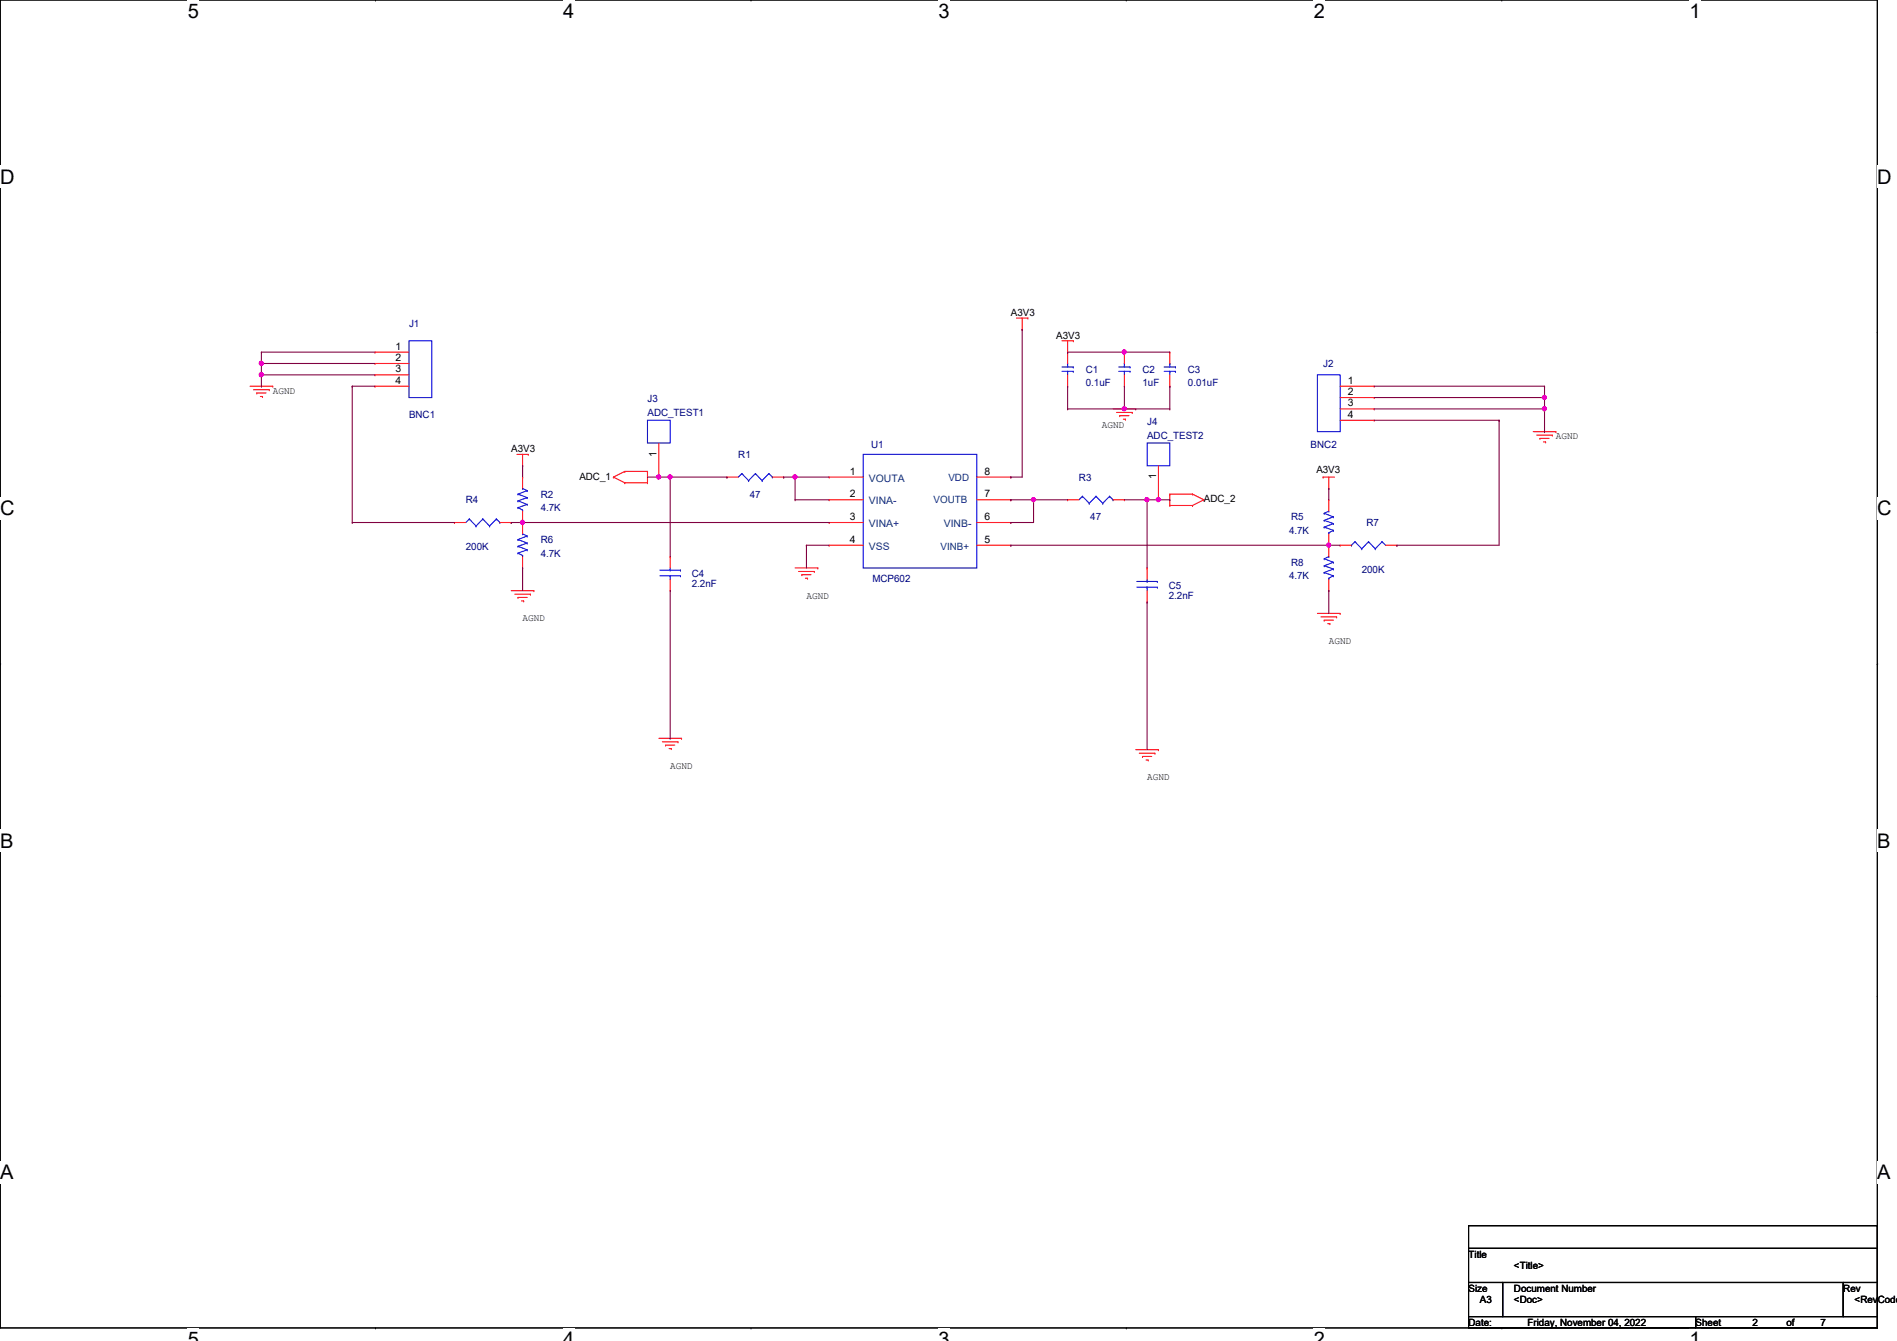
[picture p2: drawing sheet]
<svg xmlns="http://www.w3.org/2000/svg" width="297mm" height="210mm" viewBox="0 0 297 210" stroke-linecap="round" stroke-linejoin="round" font-family="sans-serif">
<path d="M0 0h294v207.9h-294z" fill="none" stroke="#000" stroke-width=".17"/>
<g fill="#fff">
<path d="M29.4 0h1.8v3.5h-1.8z"/>
<path d="M29.4 207.9h1.8v2h-1.8z"/>
</g>
<path d="M58.8 0h.1M58.8 207.9h.1" fill="none" stroke="#000" stroke-width=".17"/>
<g fill="#fff">
<path d="M88.2 0h1.7v3.5h-1.7z"/>
<path d="M88.2 207.9h1.7v2h-1.7z"/>
</g>
<path d="M117.6 0h.1M117.6 207.9h.1" fill="none" stroke="#000" stroke-width=".17"/>
<g fill="#fff">
<path d="M147 0h1.7v3.5h-1.7z"/>
<path d="M147 207.9h1.7v2h-1.7z"/>
</g>
<path d="M176.4 0h.1M176.4 207.9h.1" fill="none" stroke="#000" stroke-width=".17"/>
<g fill="#fff">
<path d="M205.7 0h1.8v3.5h-1.8z"/>
<path d="M205.7 207.9h1.8v2h-1.8z"/>
</g>
<path d="M235.2 0h.1M235.2 207.9h.1" fill="none" stroke="#000" stroke-width=".17"/>
<g fill="#fff">
<path d="M264.5 0h1.8v3.5h-1.8z"/>
<path d="M264.5 207.9h1.8v2h-1.8z"/>
<path d="M0 26h2.3v3.4h-2.3z"/>
<path d="M294 26h2.2v3.4h-2.2z"/>
<path d="M0 77.9h2.3v3.5h-2.3z"/>
<path d="M294 77.9h2.2v3.5h-2.2z"/>
</g>
<path d="M0 51.9h.1M294 51.9h.1" fill="none" stroke="#000" stroke-width=".17"/>
<g fill="#fff">
<path d="M0 129.9h2.1v3.4h-2.1z"/>
<path d="M294 129.9h2v3.4h-2z"/>
</g>
<path d="M0 103.9h.1M294 103.9h.1" fill="none" stroke="#000" stroke-width=".17"/>
<path d="M0 103.9h.1M294 103.9h.1" fill="none" stroke="#000" stroke-width=".16"/>
<g fill="#fff">
<path d="M0 181.8h2.1v3.5h-2.1z"/>
<path d="M294 181.8h2v3.5h-2z"/>
</g>
<path d="M0 155.9h.1M294 155.9h.1M230 191.9h64v3.5h-64zM230 195.4h64v5.3h-64zM230 200.7h5.3v5.4h-5.3zM230 206.1h35.5v1.8h-35.5zM235.3 200.7h53.3v5.4h-53.3zM265.5 206.1h28.5v1.8h-28.5zM288.6 200.7h5.4v5.4h-5.4z" fill="none" stroke="#000" stroke-width=".17"/>
<g fill="none" stroke="#f00" stroke-width=".17">
<path d="M58.7 55.1h.1M58.7 56.9h.1M58.7 58.7h.1M58.7 55.1h5.3M58.7 56.9h5.3M58.7 58.7h5.3M159.2 49.8h1.7M160.1 51.6h.1M160.1 49.8v1.8M160.9 49.8h.1M166.3 53.3h1.8M167.2 55.1h.1"/>
<path d="M167.2 53.3v3.6M167.2 58.7v1.8M168.1 53.3h.1M176.1 55.1h.1M176.1 55.1v1.8M176.1 58.7v1.8M183.2 55.1h.1M183.2 55.1v1.8M183.2 58.7v1.8M39.2 60.5h3.5M39.7 61h2.5M40.2 61.5h.1"/>
<path d="M40.2 61.5h1.5M40.8 62.1h.3M41.1 62.1h.1M42.2 61h.1M42.7 60.5h.1M58.7 60.5h.1M58.7 60.5h5.3M80.9 71.1h1.8M81.8 72.9h.1M81.8 74.7h.1M81.8 71.1v1.8M81.8 74.7v1.8"/>
<path d="M82.7 71.1h.1M96.1 74.7h.1M96.1 74.7l1.7 .9M97.8 73.8h.1M97.8 75.6h.1M97.8 73.8l-1.7 .9M97.8 73.8h3.6M97.8 75.6h3.6M101.4 73.8h.1M101.4 75.6h.1M101.4 73.8v1.8M103.2 74.7h.1"/>
<path d="M103.2 69.3v5.4M113.8 74.7h.1M113.8 74.7h1.8M120.9 74.7h1.8M122.7 74.7h.1M129.8 74.7h.1M129.8 78.2h.1M129.8 74.7h5.4M129.8 78.2h5.4M152.9 74.7h5.4M152.9 78.2h5.4M158.3 74.7h.1"/>
<path d="M158.3 78.2h.1M167.2 78.2h.1M167.2 60.5h.1M167.2 78.2h1.7M174.3 64h3.5M174.3 78.2h1.8M174.8 64.6h2.5M175.3 65.1h.1M175.3 65.1h1.5M175.9 65.6h.3M176.1 78.2h.1M176.1 60.5h.1"/>
<path d="M176.2 65.6h.1M177.3 64.6h.1M177.8 64h.1M181.4 78.2h.1M181.4 72.9v5.3M183.2 79.1h.1M183.2 77.3h.1M183.2 60.5h.1M183.2 79.1h3.5M183.2 77.3v1.8M183.2 77.3h3.5M186.7 79.1h.1"/>
<path d="M186.7 77.3h.1M186.7 77.3l1.8 .9M188.5 78.2h.1M188.5 78.2l-1.8 .9M207.2 74.7h.1M207.2 74.7h1.8M208.1 76.5h.1M208.1 78.2h.1M208.1 74.7v1.8M208.1 78.2v1.8M209.8 64h5.4M209.8 60.5h5.4"/>
<path d="M209.8 62.2h5.4M209.8 65.8h5.4M215.2 60.5h.1M215.2 62.2h.1M215.2 64h.1M215.2 65.8h.1M240.1 67.6h3.5M240.6 68.1h2.5M241.1 68.6h.1M241.1 68.6h1.5M241.7 69.2h.3M242 69.2h.1"/>
<path d="M243.1 68.1h.1M243.6 67.6h.1M71.2 81.8h.1M71.2 81.8h1.7M78.3 81.8h1.7M80 81.8h.1M80 92.5h3.6M80.6 93h2.5M81.1 93.5h.1M81.1 93.5h1.4M81.7 94.1h.3M81.8 81.8h.1"/>
<path d="M81.8 88.9h.1M81.8 80v3.6M81.8 87.1v1.8M82 94.1h.1M83.1 93h.1M83.6 92.5h.1M104.9 87.1h.1M104.9 92.5h.1M104.9 87.1v1.8M104.9 90.7v1.8M124.5 88.9h3.6M125 89.5h2.5"/>
<path d="M125.6 90h.1M125.6 90h1.4M126.1 90.5h.3M126.4 90.5h.1M127.5 89.5h.1M128.1 88.9h.1M129.8 81.8h.1M129.8 85.3h.1M129.8 81.8h5.4M129.8 85.3h5.4M152.9 81.8h5.4M152.9 85.3h5.4"/>
<path d="M158.3 81.8h.1M158.3 85.3h.1M179.6 88.9h.1M179.6 94.2h.1M179.6 88.9v1.8M179.6 92.5v1.7M206.3 96h3.5M206.8 96.6h2.5M207.3 97.1h.1M207.3 97.1h1.5M207.9 97.6h.3M208.1 85.3h.1"/>
<path d="M208.1 92.5h.1M208.1 83.6v3.5M208.1 90.7v1.8M208.2 97.6h.1M209.3 96.6h.1M209.8 96h.1M209.8 85.3h.1M209.8 85.3h1.8M217 85.3h1.7M218.7 85.3h.1M103.2 115.6h3.5M103.7 116.1h2.5"/>
<path d="M104.2 116.6h.1M104.2 116.6h1.5M104.8 117.2h.3M105.1 117.2h.1M106.2 116.1h.1M106.7 115.6h.1M177.8 117.3h3.6M178.4 117.9h2.4M178.9 118.4h.1M178.9 118.4h1.4M179.4 119h.4M179.8 119h.1"/>
<path d="M180.8 117.9h.1M181.4 117.3h.1"/>
</g>
<g fill="none" stroke="#00f" stroke-width=".17">
<path d="M64 53.3h3.6v8.9h-3.6zM166.3 58.1h1.8M166.3 57.4h1.8M167.2 56.9h.1M167.2 58.1h.1M167.2 56.9v.5M167.2 58.1v.6M168.1 58.1h.1M168.1 57.4h.1M175.2 58.1h1.7M175.2 57.4h1.7M176.1 56.9h.1"/>
<path d="M176.1 58.1h.1M176.1 56.9v.5M176.1 58.1v.6M176.9 58.1h.1M176.9 57.4h.1M182.3 58.1h1.8M182.3 57.4h1.8M183.2 56.9h.1M183.2 58.1h.1M183.2 56.9v.5M183.2 58.1v.6M184.1 58.1h.1"/>
<path d="M184.1 57.4h.1M206.3 58.7h3.5v8.9h-3.5zM81.1 79.5h.1M81.1 78.4h.1M81.1 77.3h.1M81.1 79.5l.7 .3M81.1 78.4l1.4 .6M81.1 77.3l1.4 .6M81.8 76.5h.1M81.8 79.8h.1M81.8 76.5l.7 .3M81.8 79.8v.2"/>
<path d="M82.5 79h.1M82.5 77.9h.1M82.5 76.8h.1M82.5 79l-1.4 .5M82.5 77.9l-1.4 .5M82.5 76.8l-1.4 .5M101.4 65.8h3.5v3.5h-3.5zM116.2 74.1h.1M116.2 74.1l-.6 .6M116.2 74.1l1 1.1M117.2 75.2h.1M118.3 74.1h.1"/>
<path d="M118.3 74.1l-1.1 1.1M118.3 74.1l1 1.1M119.3 75.2h.1M120.4 74.1h.1M120.4 74.1l-1.1 1.1M120.4 74.1l.5 .6M120.9 74.7h.1M135.2 71.1h17.7v17.8h-17.7zM169.5 77.7h.1M169.5 77.7l-.6 .5M169.5 77.7l1.1 1.1M170.6 78.8h.1"/>
<path d="M171.6 77.7h.1M171.6 77.7l-1 1.1M171.6 77.7l1.1 1.1M172.7 78.8h.1M173.7 77.7h.1M173.7 77.7l-1 1.1M173.7 77.7l.6 .5M174.3 78.2h.1M179.6 69.3h3.6v3.6h-3.6zM73.5 81.2h.1M73.5 81.2l-.6 .6M73.5 81.2l1 1.1"/>
<path d="M74.5 82.3h.1M75.6 81.2h.1M75.6 81.2l-1.1 1.1M75.6 81.2l1.1 1.1M76.7 82.3h.1M77.7 81.2h.1M77.7 81.2l-1 1.1M77.7 81.2l.6 .6M78.3 81.8h.1M81.1 86.6h.1M81.1 85.5h.1M81.1 84.5h.1"/>
<path d="M81.1 86.6l.7 .4M81.1 85.5l1.4 .6M81.1 84.5l1.4 .5M81.8 83.6h.1M81.8 87h.1M81.8 87v.1M81.8 83.6l.7 .3M82.5 86.1h.1M82.5 85h.1M82.5 83.9h.1M82.5 86.1l-1.4 .5M82.5 85l-1.4 .5"/>
<path d="M82.5 83.9l-1.4 .6M103.3 90.1h3.2M103.3 89.2h3.2M104.9 89.2h.1M104.9 90.1h.1M104.9 88.9v.3M104.9 90.1v.6M106.5 90.1h.1M106.5 89.2h.1M178 91.9h3.2M178 91h3.2M179.6 91h.1"/>
<path d="M179.6 91.9h.1M179.6 90.7v.3M179.6 91.9v.6M181.2 91.9h.1M181.2 91h.1M207.3 89.6h.1M207.3 88.6h.1M207.3 87.5h.1M207.3 82.5h.1M207.3 81.4h.1M207.3 80.3h.1M207.3 89.6l1.5 .5"/>
<path d="M207.3 88.6l1.5 .5M207.3 87.5l1.5 .5M207.3 82.5l1.5 .5M207.3 81.4l1.5 .6M207.3 80.3l1.5 .6M208.1 87.1h.1M208.1 90.5h.1M208.1 80h.1M208.1 83.4h.1M208.1 87.1l-.8 .4M208.1 83.4v.2M208.1 90.5v.2"/>
<path d="M208.1 80l-.8 .3M208.8 90.1h.1M208.8 89.1h.1M208.8 88h.1M208.8 83h.1M208.8 82h.1M208.8 80.9h.1M208.8 90.1l-.7 .4M208.8 89.1l-1.5 .5M208.8 88l-1.5 .6M208.8 83l-.7 .4M208.8 82l-1.5 .5"/>
<path d="M208.8 80.9l-1.5 .5M211.6 85.3h.1M212.2 84.8h.1M212.2 84.8l1 1.1M212.2 84.8l-.6 .5M213.2 85.9h.1M214.3 84.8h.1M214.3 84.8l1 1.1M214.3 84.8l-1.1 1.1M215.3 85.9h.1M216.4 84.8h.1M216.4 84.8l.6 .5"/>
<path d="M216.4 84.8l-1.1 1.1"/>
</g>
<g fill="none" stroke="#800040" stroke-width=".17">
<path d="M160.1 51.6h.1M160.1 51.6v23.1h-1.8M55.2 60.5h.1M55.2 60.5v21.3M81.8 72.9h.1M81.8 72.9v1.8M158.3 74.7h.1M55.2 81.8h.1M55.2 81.8h16M80 81.8h.1M80 81.8h49.8M81.8 81.8h.1"/>
<path d="M126.3 85.3h.1M126.3 85.3h3.5M126.3 85.3v3.6"/>
</g>
<circle cx="81.8" cy="81.8" r=".32" fill="#f0f"/>
<circle cx="81.8" cy="81.8" r=".32" fill="none" stroke="#f0f" stroke-width=".17"/>
<path d="M124.5 74.7h.1M124.5 74.7h5.3M124.5 74.7v3.5M81.8 88.9h.1M81.8 88.9v3.6" fill="none" stroke="#800040" stroke-width=".17"/>
<circle cx="124.5" cy="74.6" r=".32" fill="#f0f"/>
<circle cx="124.5" cy="74.6" r=".32" fill="none" stroke="#f0f" stroke-width=".17"/>
<path d="M124.5 78.2h.1M124.5 78.2h5.3M208.1 76.5h.1M208.1 76.5v1.7M234.7 65.8h.1M234.7 65.8v19.5h-16M158.3 85.3h.1M158.3 85.3h51.5M208.1 85.3h.1M218.7 85.3h.1" fill="none" stroke="#800040" stroke-width=".17"/>
<circle cx="208" cy="85.3" r=".32" fill="#f0f"/>
<circle cx="208" cy="85.3" r=".32" fill="none" stroke="#f0f" stroke-width=".17"/>
<path d="M101.4 74.7h1.8M103.2 74.7h.1M158.3 78.2h.1M158.3 78.2h3.5M161.8 78.2h.1M161.8 78.2v3.6h-3.5M158.3 81.8h.1M208.1 92.5h.1M208.1 92.5v3.5" fill="none" stroke="#800040" stroke-width=".17"/>
<circle cx="103.1" cy="74.6" r=".32" fill="#f0f"/>
<circle cx="103.1" cy="74.6" r=".32" fill="none" stroke="#f0f" stroke-width=".17"/>
<path d="M103.2 74.7h1.7M104.9 74.7h.1M122.7 74.7h.1M122.7 74.7h1.8M176.1 78.2h3.5M179.6 78.2h.1M179.6 78.2v10.7M104.9 92.5v23.1M104.9 115.6h.1" fill="none" stroke="#800040" stroke-width=".17"/>
<circle cx="179.6" cy="78.2" r=".32" fill="#f0f"/>
<circle cx="179.6" cy="78.2" r=".32" fill="none" stroke="#f0f" stroke-width=".17"/>
<path d="M161.8 78.2h.1M161.8 78.2h5.4M179.6 78.2h1.8M181.4 78.2h.1M179.6 94.2h.1M179.6 94.2v23.1" fill="none" stroke="#800040" stroke-width=".17"/>
<circle cx="161.8" cy="78.2" r=".32" fill="#f0f"/>
<circle cx="161.8" cy="78.2" r=".32" fill="none" stroke="#f0f" stroke-width=".17"/>
<path d="M181.4 78.2h1.8M183.2 78.2h.1" fill="none" stroke="#800040" stroke-width=".17"/>
<circle cx="181.4" cy="78.2" r=".32" fill="#f0f"/>
<circle cx="181.4" cy="78.2" r=".32" fill="none" stroke="#f0f" stroke-width=".17"/>
<path d="M104.9 74.7h.1M104.9 74.7v12.4M104.9 74.7h8.9M113.8 74.7h.1" fill="none" stroke="#800040" stroke-width=".17"/>
<circle cx="104.9" cy="74.6" r=".32" fill="#f0f"/>
<circle cx="104.9" cy="74.6" r=".32" fill="none" stroke="#f0f" stroke-width=".17"/>
<path d="M167.2 55.1h.1M167.2 55.1h8.9" fill="none" stroke="#800040" stroke-width=".17"/>
<circle cx="176" cy="55.1" r=".32" fill="#f0f"/>
<circle cx="176" cy="55.1" r=".32" fill="none" stroke="#f0f" stroke-width=".17"/>
<path d="M176.1 55.1h.1M176.1 55.1h7.1M167.2 64h.1M167.2 60.5v3.5M167.2 64h16M176.1 64h.1M176.1 60.5v3.5M183.2 60.5h.1M183.2 64h.1M183.2 60.5v3.5" fill="none" stroke="#800040" stroke-width=".17"/>
<circle cx="176" cy="64" r=".32" fill="#f0f"/>
<circle cx="176" cy="64" r=".32" fill="none" stroke="#f0f" stroke-width=".17"/>
<path d="M40.9 55.1h.1M40.9 56.9h.1M40.9 55.1h17.8M40.9 55.1v1.8M40.9 56.9h17.8M55.2 60.5h.1M55.2 60.5h3.5" fill="none" stroke="#800040" stroke-width=".17"/>
<circle cx="40.9" cy="56.9" r=".32" fill="#f0f"/>
<circle cx="40.9" cy="56.9" r=".32" fill="none" stroke="#f0f" stroke-width=".17"/>
<path d="M40.9 58.7h.1M40.9 56.9v1.8M40.9 58.7h17.8" fill="none" stroke="#800040" stroke-width=".17"/>
<circle cx="40.9" cy="58.6" r=".32" fill="#f0f"/>
<circle cx="40.9" cy="58.6" r=".32" fill="none" stroke="#f0f" stroke-width=".17"/>
<path d="M40.9 58.7v1.8M40.9 60.5h.1M215.2 65.8h19.5M215.2 60.5h26.6M215.2 62.2h26.6M234.7 65.8h.1M241.8 60.5h.1M241.8 62.2h.1" fill="none" stroke="#800040" stroke-width=".17"/>
<circle cx="241.8" cy="62.2" r=".32" fill="#f0f"/>
<circle cx="241.8" cy="62.2" r=".32" fill="none" stroke="#f0f" stroke-width=".17"/>
<path d="M215.2 64h26.6M241.8 64h.1" fill="none" stroke="#800040" stroke-width=".17"/>
<circle cx="241.8" cy="64" r=".32" fill="#f0f"/>
<circle cx="241.8" cy="64" r=".32" fill="none" stroke="#f0f" stroke-width=".17"/>
<path d="M241.8 62.2h.1M241.8 64h.1M241.8 67.6h.1M241.8 60.5v7.1" fill="none" stroke="#800040" stroke-width=".17"/>
<circle cx="81.8" cy="81.8" r=".32" fill="#f0f"/>
<circle cx="81.8" cy="81.8" r=".32" fill="none" stroke="#f0f" stroke-width=".17"/>
<circle cx="124.5" cy="74.6" r=".32" fill="#f0f"/>
<circle cx="124.5" cy="74.6" r=".32" fill="none" stroke="#f0f" stroke-width=".17"/>
<circle cx="208" cy="85.3" r=".32" fill="#f0f"/>
<circle cx="208" cy="85.3" r=".32" fill="none" stroke="#f0f" stroke-width=".17"/>
<circle cx="103.1" cy="74.6" r=".32" fill="#f0f"/>
<circle cx="103.1" cy="74.6" r=".32" fill="none" stroke="#f0f" stroke-width=".17"/>
<circle cx="179.6" cy="78.2" r=".32" fill="#f0f"/>
<circle cx="179.6" cy="78.2" r=".32" fill="none" stroke="#f0f" stroke-width=".17"/>
<circle cx="161.8" cy="78.2" r=".32" fill="#f0f"/>
<circle cx="161.8" cy="78.2" r=".32" fill="none" stroke="#f0f" stroke-width=".17"/>
<circle cx="181.4" cy="78.2" r=".32" fill="#f0f"/>
<circle cx="181.4" cy="78.2" r=".32" fill="none" stroke="#f0f" stroke-width=".17"/>
<circle cx="104.9" cy="74.6" r=".32" fill="#f0f"/>
<circle cx="104.9" cy="74.6" r=".32" fill="none" stroke="#f0f" stroke-width=".17"/>
<circle cx="176" cy="55.1" r=".32" fill="#f0f"/>
<circle cx="176" cy="55.1" r=".32" fill="none" stroke="#f0f" stroke-width=".17"/>
<circle cx="176" cy="64" r=".32" fill="#f0f"/>
<circle cx="176" cy="64" r=".32" fill="none" stroke="#f0f" stroke-width=".17"/>
<circle cx="40.9" cy="56.9" r=".32" fill="#f0f"/>
<circle cx="40.9" cy="56.9" r=".32" fill="none" stroke="#f0f" stroke-width=".17"/>
<circle cx="40.9" cy="58.6" r=".32" fill="#f0f"/>
<circle cx="40.9" cy="58.6" r=".32" fill="none" stroke="#f0f" stroke-width=".17"/>
<circle cx="241.8" cy="62.2" r=".32" fill="#f0f"/>
<circle cx="241.8" cy="62.2" r=".32" fill="none" stroke="#f0f" stroke-width=".17"/>
<circle cx="241.8" cy="64" r=".32" fill="#f0f"/>
<circle cx="241.8" cy="64" r=".32" fill="none" stroke="#f0f" stroke-width=".17"/>
<g font-size="3.1">
<text x="29.4" y="2.8">5</text>
<text x="88.2" y="2.8">4</text>
<text x="147" y="2.8">3</text>
<text x="205.7" y="2.8">2</text>
<text x="264.5" y="2.8">1</text>
<text x="0" y="28.7">D</text>
<text x="294" y="28.7">D</text>
<text x="0" y="80.7">C</text>
<text x="294" y="80.7">C</text>
<text x="0" y="132.7">B</text>
<text x="294" y="132.7">B</text>
<text x="0" y="184.6">A</text>
<text x="294" y="184.6">A</text>
<text x="29.4" y="210.7">5</text>
<text x="88.2" y="210.7">4</text>
<text x="147" y="210.7">3</text>
<text x="205.7" y="210.7">2</text>
<text x="264.5" y="210.7">1</text>
</g>
<g font-size="1.6" fill="#000080">
<text x="64" y="51.2">J1</text>
<text x="170" y="58.3">C1</text>
<text x="178.9" y="58.3">C2</text>
<text x="186" y="58.3">C3</text>
<text x="207.2" y="57.4">J2</text>
<text x="64" y="65.4">BNC1</text>
<text x="101.4" y="62.9">J3</text>
<text x="101.4" y="65.1">ADC_TEST1</text>
<text x="170" y="60.5">0.1uF</text>
<text x="178.9" y="60.5">1uF</text>
<text x="186" y="60.5">0.01uF</text>
<text x="115.6" y="71.7">R1</text>
<text x="136.4" y="70.1">U1</text>
<text x="179.6" y="66.5">J4</text>
<text x="179.6" y="68.7">ADC_TEST2</text>
<text x="205.2" y="70.1">BNC2</text>
<text x="84.7" y="77.9">R2</text>
<text x="117.4" y="77.9">47</text>
<text x="168.9" y="75.2">R3</text>
<text x="72.9" y="78.8">R4</text>
<text x="84.7" y="80">4.7K</text>
<text x="170.7" y="81.4">47</text>
<text x="201.8" y="83.6">4.7K</text>
<text x="202.2" y="81.4">R5</text>
<text x="213.9" y="82.3">R7</text>
<text x="72.9" y="86.1">200K</text>
<text x="84.7" y="85">R6</text>
<text x="84.7" y="87.1">4.7K</text>
<text x="202.2" y="88.6">R8</text>
<text x="213.2" y="89.6">200K</text>
<text x="108.3" y="90.3">C4</text>
<text x="108.3" y="91.9">2.2nF</text>
<text x="136.6" y="91.1">MCP602</text>
<text x="183" y="92.1">C5</text>
<text x="183" y="93.7">2.2nF</text>
<text x="201.8" y="90.7">4.7K</text>
</g>
<g font-size="1.6">
<text x="158.3" y="49.4">A3V3</text>
<text x="165.4" y="53">A3V3</text>
<text x="61.9" y="54.7">1</text>
<text x="61.9" y="56.5">2</text>
<text x="61.9" y="58.3">3</text>
<text x="42.7" y="61.7">AGND</text>
<text x="61.9" y="60.1">4</text>
<text x="211.1" y="60.1">1</text>
<text x="211.1" y="61.8">2</text>
<text x="211.1" y="63.6">3</text>
<text x="211.1" y="65.4">4</text>
<text x="80" y="70.8">A3V3</text>
<text x="102.8" y="71.5" transform="rotate(-90 102.8 71.5)">1</text>
<text x="172.5" y="67">AGND</text>
<text x="243.6" y="68.8">AGND</text>
<text x="90.7" y="75.1">ADC_1</text>
<text x="133.1" y="74.3">1</text>
<text x="133.1" y="77.9">2</text>
<text x="154.2" y="74.3">8</text>
<text x="154.2" y="77.9">7</text>
<text x="181" y="75" transform="rotate(-90 181 75)">1</text>
<text x="206.1" y="74">A3V3</text>
<text x="133.1" y="81.4">3</text>
<text x="154.2" y="81.4">6</text>
<text x="188.5" y="78.6">ADC_2</text>
<text x="133.1" y="85">4</text>
<text x="154.2" y="85">5</text>
<text x="126.3" y="93.7">AGND</text>
<text x="81.8" y="97.2">AGND</text>
<text x="208.1" y="100.8">AGND</text>
<text x="104.9" y="120.4">AGND</text>
<text x="179.6" y="122.1">AGND</text>
<text x="230" y="196.8">Title</text>
<text x="230" y="202.2">Size</text>
<text x="231.7" y="204">A3</text>
<text x="237.1" y="202.2">Document Number</text>
<text x="237.1" y="198.6">&lt;Title&gt;</text>
<text x="237.1" y="204">&lt;Doc&gt;</text>
<text x="288.6" y="202.2">Rev</text>
<text x="290.4" y="204">&lt;RevCode&gt;</text>
<text x="230" y="207.5">Date:</text>
<text x="239.2" y="207.5">Friday, November 04, 2022</text>
<text x="265.5" y="207.5">Sheet</text>
<text x="274.4" y="207.5">2</text>
<text x="279.7" y="207.5">of</text>
<text x="285.1" y="207.5">7</text>
</g>
<g font-size="1.6" fill="#004080">
<text x="136.1" y="75.4">VOUTA</text>
<text x="148.5" y="75.2">VDD</text>
<text x="136.1" y="79">VINA-</text>
<text x="136.1" y="82.5">VINA+</text>
<text x="146.2" y="78.8">VOUTB</text>
<text x="147.8" y="82.5">VINB-</text>
<text x="136.1" y="86.1">VSS</text>
<text x="147.3" y="86.1">VINB+</text>
</g>
</svg>
